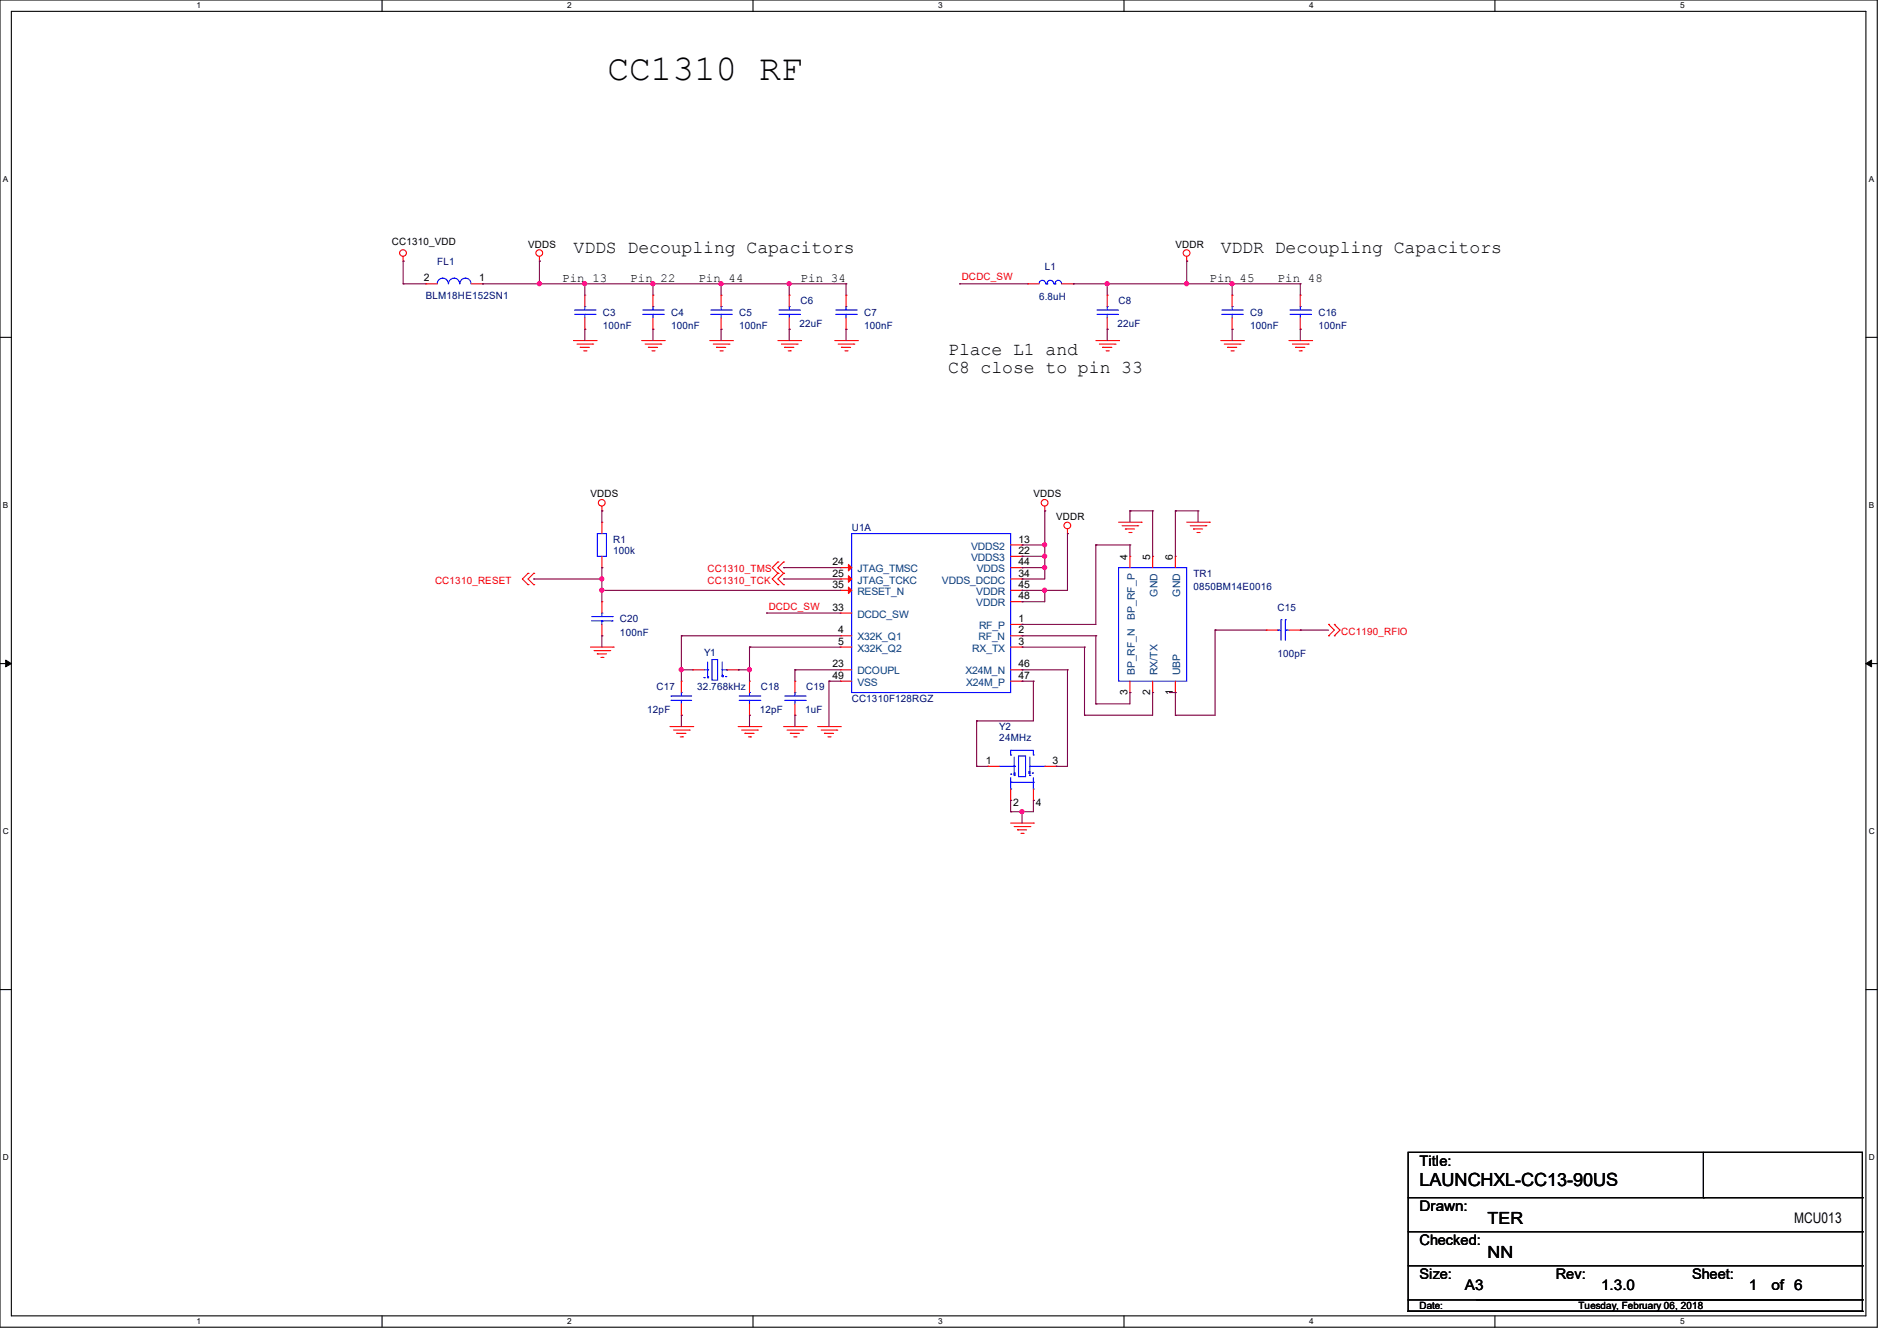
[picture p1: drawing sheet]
<svg xmlns="http://www.w3.org/2000/svg" width="297mm" height="210mm" viewBox="0 0 297 210" stroke-linecap="round" stroke-linejoin="round" font-family="sans-serif">
<path d="M0 0h293.9v207.9h-293.9zM1.8 1.8h290.3v204.3h-290.3z" fill="none" stroke="#000" stroke-width=".17"/>
<g fill="#fff">
<path d="M30.8 .2h.7v1.4h-.7z"/>
<path d="M30.8 206.2h.7v1.4h-.7z"/>
</g>
<path d="M59.8 0v1.8M59.8 206.1v1.8" fill="none" stroke="#000" stroke-width=".17"/>
<g fill="#fff">
<path d="M88.8 .2h.7v1.4h-.7z"/>
<path d="M88.8 206.2h.7v1.4h-.7z"/>
</g>
<path d="M117.9 0v1.8M117.9 206.1v1.8" fill="none" stroke="#000" stroke-width=".17"/>
<g fill="#fff">
<path d="M146.9 .2h.7v1.4h-.7z"/>
<path d="M146.9 206.2h.7v1.4h-.7z"/>
</g>
<path d="M176 0v1.8M176 206.1v1.8" fill="none" stroke="#000" stroke-width=".17"/>
<g fill="#fff">
<path d="M205 .2h.7v1.4h-.7z"/>
<path d="M205 206.2h.7v1.4h-.7z"/>
</g>
<path d="M234.1 0v1.8M234.1 206.1v1.8" fill="none" stroke="#000" stroke-width=".17"/>
<g fill="#fff">
<path d="M263.1 .2h.6v1.4h-.6z"/>
<path d="M263.1 206.2h.6v1.4h-.6z"/>
<path d="M.5 27.3h.8v1.4h-.8z"/>
<path d="M292.6 27.3h.8v1.4h-.8z"/>
<path d="M.5 78.4h.8v1.4h-.8z"/>
<path d="M292.6 78.4h.8v1.4h-.8z"/>
</g>
<path d="M0 52.8h1.8M292.1 52.8h1.8" fill="none" stroke="#000" stroke-width=".17"/>
<g fill="#fff">
<path d="M.5 129.5h.9v1.4h-.9z"/>
<path d="M292.6 129.5h.9v1.4h-.9z"/>
</g>
<path d="M0 103.9h1.8M292.1 103.9h1.8" fill="none" stroke="#000" stroke-width=".17"/>
<path d="M.9 103.4l.9 .5-.9 .5zM292.1 103.9l.9-.5v1z" fill="#000" stroke="#000" stroke-width=".16"/>
<g fill="#fff">
<path d="M.5 180.5h.9v1.4h-.9z"/>
<path d="M292.6 180.5h.9v1.4h-.9z"/>
</g>
<g fill="none" stroke="#000" stroke-width=".17">
<path d="M0 155h1.8M292.1 155h1.8M220.5 180.5h71.1v23.1h-71.1zM220.5 187.6h71.1M220.5 192.9h71.1M220.5 198.2h71.1M266.7 187.6h.1M266.7 180.5v7.1M291.6 187.6h.1M291.6 192.9h.1M291.6 198.2h.1M220.5 205.4h.1"/>
<path d="M220.5 203.6v1.8M220.5 205.4h71.1M231.1 203.6h55.2M286.3 203.6h.1M291.6 205.4h.1M291.6 203.6h.1M291.6 203.6v1.8"/>
</g>
<g fill="none" stroke="#f00" stroke-width=".17">
<path d="M63.1 40.9h.1M63.1 40.2v.7M66.7 44.4h.1M66.7 44.4h1.8M73.8 44.4h1.8M75.6 44.4h.1M84.5 40.9h.1M84.5 40.2v.7M89.8 53.3h3.5M90.3 53.9h2.5M90.8 54.4h.1M90.8 54.4h1.5"/>
<path d="M91.4 54.9h.3M91.6 46.2h.1M91.6 51.6h.1M91.6 46.2v1.8M91.6 49.8v1.8M91.7 54.9h.1M92.8 53.9h.1M93.3 53.3h.1M100.5 53.3h3.5M101 53.9h2.5M101.5 54.4h.1M101.5 54.4h1.5"/>
<path d="M102.1 54.9h.3M102.2 46.2h.1M102.2 51.6h.1M102.2 46.2v1.8M102.2 49.8v1.8M102.4 54.9h.1M103.5 53.9h.1M104 53.3h.1M111.1 53.3h3.6M111.7 53.9h2.4M112.2 54.4h.1M112.2 54.4h1.4"/>
<path d="M112.7 54.9h.4M112.9 46.2h.1M112.9 51.6h.1M112.9 46.2v1.8M112.9 49.8v1.8M113.1 54.9h.1M114.1 53.9h.1M114.7 53.3h.1M121.8 53.3h3.5M122.3 53.9h2.5M122.9 54.4h.1M122.9 54.4h1.4"/>
<path d="M123.4 54.9h.3M123.6 46.2h.1M123.6 51.6h.1M123.6 46.2v1.8M123.6 49.8v1.8M123.7 54.9h.1M124.8 53.9h.1M125.3 53.3h.1M130.7 53.3h3.5M131.2 53.9h2.5M131.7 54.4h.1M131.7 54.4h1.5"/>
<path d="M132.3 54.9h.3M132.5 46.2h.1M132.5 51.6h.1M132.5 46.2v1.8M132.5 49.8v1.8M132.6 54.9h.1M133.7 53.9h.1M134.2 53.3h.1M160.9 44.4h.1M160.9 44.4h1.8M166.2 44.4h1.8M168 44.4h.1"/>
<path d="M171.6 53.3h3.5M172.1 53.9h2.5M172.6 54.4h.1M172.6 54.4h1.5M173.2 54.9h.3M173.4 46.2h.1M173.4 51.6h.1M173.4 46.2v1.8M173.4 49.8v1.8M173.5 54.9h.1M174.6 53.9h.1M175.1 53.3h.1"/>
<path d="M185.8 40.9h.1M185.8 40.2v.7M191.1 53.3h3.6M191.7 53.9h2.4M192.2 54.4h.1M192.2 54.4h1.4M192.7 54.9h.4M192.9 46.2h.1M192.9 51.6h.1M192.9 46.2v1.8M192.9 49.8v1.8M193.1 54.9h.1"/>
<path d="M194.1 53.9h.1M194.7 53.3h.1M201.8 53.3h3.6M202.4 53.9h2.4M202.9 54.4h.1M202.9 54.4h1.4M203.4 54.9h.4M203.6 46.2h.1M203.6 51.6h.1M203.6 46.2v1.8M203.6 49.8v1.8M203.8 54.9h.1"/>
<path d="M204.8 53.9h.1M205.4 53.3h.1M94.2 79.3v.7M163.6 79.3v.7M82.7 89.8h.1M82.7 91.6h.1M82.7 89.8l-.9 .9 .9 .9M83.6 89.8h.1M83.6 91.6h.1M83.6 89.8l-.9 .9 .9 .9M94.2 80h.1M94.2 94.2h.1"/>
<path d="M94.2 99.6h.1M94.2 88.9h.1M94.2 81.8h.1M94.2 81.8v1.8M94.2 87.1v1.8M94.2 94.2v1.8M94.2 97.8v1.8M121.8 89.8h.1M121.8 91.6h.1M121.8 88h.1M121.8 89.8l-.9 .9 .9 .9M121.8 88l-.9 .9 .9 .9"/>
<path d="M122.7 89.8h.1M122.7 91.6h.1M122.7 88h.1M122.7 89.8l-.9 .9 .9 .9M122.7 88l-.9 .9 .9 .9M131.6 88.9h.1M131.6 90.7h.1M131.6 92.5h.1M131.6 96h.1M131.6 99.6h.1M131.6 88.9h1.7M131.6 90.7h1.7"/>
<path d="M131.6 92.5h1.7M131.6 96h1.7M131.6 99.6h1.7M158.2 88.9h1.8M158.2 90.7h1.8M158.2 92.5h1.8M158.2 85.3h1.8M158.2 87.1h1.8M158.2 94.2h1.8M158.2 97.8h1.8M158.2 99.6h1.8M160 85.3h.1"/>
<path d="M160 87.1h.1M160 88.9h.1M160 90.7h.1M160 92.5h.1M160 94.2h.1M160 97.8h.1M160 99.6h.1M163.6 80h.1M167.1 83.6h.1M167.1 82.8v.8M175.1 81.8h3.6M175.7 82.3h2.4"/>
<path d="M176.2 82.8h.1M176.2 82.8h1.4M176.7 83.4h.4M176.9 87.1h.1M176.9 87.1v1.8M177.1 83.4h.1M178.1 82.3h.1M178.7 81.8h.1M180.5 87.1h.1M180.5 87.1v1.8M184 87.1h.1M184 87.1v1.8"/>
<path d="M185.8 81.8h3.6M186.4 82.3h2.4M186.9 82.8h.1M186.9 82.8h1.4M187.4 83.4h.3M187.7 83.4h.1M188.8 82.3h.1M189.4 81.8h.1M198.2 98.7h.1M198.2 98.7h1.8M201.8 98.7h1.8M203.6 98.7h.1"/>
<path d="M208 97.8h.1M208 99.6h.1M208 97.8l.9 .9-.9 .9M208.9 97.8h.1M208.9 99.6h.1M208.9 97.8l.9 .9-.9 .9M92.5 101.3h3.5M93 101.9h2.5M93.5 102.4h.1M93.5 102.4h1.5M94.1 103h.3M94.4 103h.1"/>
<path d="M95.5 101.9h.1M96 101.3h.1M104.9 113.8h3.6M105.5 114.3h2.4M106 114.9h.1M106 114.9h1.4M106.5 115.4h.3M106.7 106.7h.1M106.7 112h.1M106.7 106.7v1.8M106.7 110.2v1.8M106.8 115.4h.1"/>
<path d="M107.9 114.3h.1M108.5 113.8h.1M108.5 104.9h.1M108.5 104.9h1.7M113.8 104.9h1.8M115.6 104.9h.1M115.6 113.8h3.5M116.1 114.3h2.5M116.6 114.9h.1M116.6 114.9h1.5M117.2 115.4h.3M117.3 106.7h.1"/>
<path d="M117.3 112h.1M117.3 106.7v1.8M117.3 110.2v1.8M117.5 115.4h.1M118.6 114.3h.1M119.1 113.8h.1M122.7 113.8h3.5M123.2 114.3h2.5M123.7 114.9h.1M123.7 114.9h1.5M124.3 115.4h.3M124.5 106.7h.1"/>
<path d="M124.5 112h.1M124.5 106.7v1.8M124.5 110.2v1.8M124.6 115.4h.1M125.7 114.3h.1M126.2 113.8h.1M128 113.8h3.6M128.6 114.3h2.4M129.1 114.9h.1M129.1 114.9h1.4M129.6 115.4h.4M130 115.4h.1"/>
<path d="M131 114.3h.1M131.6 113.8h.1M131.6 104.9h.1M131.6 106.7h.1M131.6 101.3h.1M131.6 101.3h1.7M131.6 104.9h1.7M131.6 106.7h1.7M158.2 101.3h1.8M158.2 104.9h1.8M158.2 106.7h1.8M160 101.3h.1"/>
<path d="M160 104.9h.1M160 106.7h.1M176.9 108.5h.1M176.9 106.7v1.8M180.5 108.5h.1M180.5 106.7v1.8M184 108.5h.1M184 106.7v1.8M154.7 120h.1M154.7 120h1.8M158.2 125.3h.1M158.2 128.9h3.6"/>
<path d="M158.2 123.6v1.7M158.8 129.5h2.4M159.3 130h.1M159.3 130h1.4M159.9 130.5h.3M160.2 130.5h.1M161.2 129.5h.1M161.8 128.9h.1M161.8 125.3h.1M161.8 123.6v1.7M163.6 120h1.8M165.4 120h.1"/>
<circle cx="63.1" cy="39.6" r=".52"/>
<circle cx="84.4" cy="39.6" r=".52"/>
<circle cx="185.8" cy="39.6" r=".52"/>
<circle cx="94.2" cy="78.7" r=".52"/>
<circle cx="163.6" cy="78.7" r=".52"/>
<circle cx="167.1" cy="82.3" r=".52"/>
</g>
<g fill="none" stroke="#00f" stroke-width=".17">
<path d="M68.5 44.4a.87 .87 0 0 1 .8-.8 .87 .87 0 0 1 .9 .8M70.2 44.4a.87 .87 0 0 1 .9-.8 .87 .87 0 0 1 .9 .8M72 44.4a.87 .87 0 0 1 .9-.8 .87 .87 0 0 1 .8 .8M90 49.2h3.2M90 48.6h3.2M91.6 49.2h.1M91.6 48h.1M91.6 48v.6M91.6 49.2v.6M93.2 49.2h.1M93.2 48.6h.1M100.6 49.2h3.2"/>
<path d="M100.6 48.6h3.2M102.2 49.2h.1M102.2 48h.1M102.2 48v.6M102.2 49.2v.6M103.8 49.2h.1M103.8 48.6h.1M111.3 49.2h3.2M111.3 48.6h3.2M112.9 49.2h.1M112.9 48h.1M112.9 48v.6"/>
<path d="M112.9 49.2v.6M114.5 49.2h.1M114.5 48.6h.1M122 49.2h3.2M122 48.6h3.2M123.6 49.2h.1M123.6 48h.1M123.6 48v.6M123.6 49.2v.6M125.2 49.2h.1M125.2 48.6h.1M130.9 49.2h3.2"/>
<path d="M130.9 48.6h3.2M132.5 49.2h.1M132.5 48h.1M132.5 48v.6M132.5 49.2v.6M134.1 49.2h.1M134.1 48.6h.1M163.7 44.4a.51 .51 0 0 0-.5-.5 .51 .51 0 0 0-.5 .5M163.7 44.4h.2M163.9 44.4h.1M165 44.4a.53 .53 0 0 0-.6-.5 .53 .53 0 0 0-.5 .5M165 44.4h.2"/>
<path d="M165.2 44.4h.1M166.2 44.4a.51 .51 0 0 0-.5-.5 .51 .51 0 0 0-.5 .5M171.7 49.2h3.3M171.7 48.6h3.3M173.4 49.2h.1M173.4 48h.1M173.4 48v.6M173.4 49.2v.6M175 49.2h.1M175 48.6h.1M191.3 49.2h3.2M191.3 48.6h3.2"/>
<path d="M192.9 49.2h.1M192.9 48h.1M192.9 48v.6M192.9 49.2v.6M194.5 49.2h.1M194.5 48.6h.1M202 49.2h3.2M202 48.6h3.2M203.6 49.2h.1M203.6 48h.1M203.6 48v.6M203.6 49.2v.6"/>
<path d="M205.2 49.2h.1M205.2 48.6h.1M92.6 97.2h3.2M92.6 96.6h3.2M93.5 83.6h1.5v3.5h-1.5zM94.2 97.2h.1M94.2 96h.1M94.2 96v.6M94.2 97.2v.6M95.8 97.2h.1M95.8 96.6h.1M133.3 83.6h24.9v24.9h-24.9z"/>
<path d="M175.1 88.9h10.7v17.8h-10.7zM200 98.7h.1M200 98.7h.6M200.6 97.1h.1M200.6 97.1v3.2M201.3 97.1h.1M201.3 98.7h.1M201.3 97.1v3.2M201.3 98.7h.5M105.1 109.7h.1M105.1 109h.1M105.1 109.7h3.2"/>
<path d="M105.1 109h3.2M106.7 109.7h.1M106.7 108.5h.1M106.7 108.5v.5M106.7 109.7v.5M110.2 106.1h.1M110.2 104.9h.6M110.8 104.9h.1M110.8 106h.1M110.8 106.1h.1M110.8 103.7v2.4M111.5 103.3h.9v3.2h-.9z"/>
<path d="M113.1 106h.1M113.1 105.8h.1M113.1 104.9h.7M113.1 103.7v2.3M113.6 106h.1M113.8 104.9h.1M115.7 109.7h3.3M115.7 109h3.3M117.3 109.7h.1M117.3 108.5h.1M117.3 108.5v.5M117.3 109.7v.5"/>
<path d="M119 109.7h.1M119 109h.1M122.9 109.7h3.2M122.9 109h3.2M124.5 109.7h.1M124.5 108.5h.1M124.5 108.5v.5M124.5 109.7v.5M126.1 109.7h.1M126.1 109h.1M158.2 117.5h.1M158.2 118.2h.1"/>
<path d="M158.2 117.5h3.6v.7M158.2 117.5v.7M158.8 118.6v2.9M159.5 118.4h1.1v3.2h-1.1zM161.2 118.6v2.9M161.8 118.2h.1M156.5 120h2.3M158.2 123.6h.1M158.2 121.2h.1M158.2 122.5h.1M158.2 122.5h3.6M158.2 121.8v1.8"/>
<path d="M158.8 120h.1M158.8 121.2h.1M158.8 121.1h.1M158.8 121.5h.1M161.1 121.1h.1M161.1 120.9h.1M161.2 121.5h.1M161.2 120h2.4M161.6 121.1h.1M161.8 122.5h.1M161.8 123.6h.1M161.8 121.8v1.8"/>
<path d="M163.6 120h.1"/>
</g>
<g fill="#f00" stroke="#f00" stroke-width=".17">
<path d="M132.8 88.4l.5 .5-.5 .5z"/>
<path d="M132.8 90.2l.5 .5-.5 .5z"/>
<path d="M132.8 91.9l.5 .6-.5 .5z"/>
</g>
<g fill="none" stroke="#800040" stroke-width=".17">
<path d="M63.1 44.4h.1M63.1 40.9h.1M63.1 44.4h3.6M63.1 40.9v3.5M75.6 44.4h.1M75.6 44.4h56.9M84.5 40.9h.1M84.5 44.4h.1M84.5 40.9v3.5M91.6 51.6h.1M91.6 44.4h.1M91.6 44.4v1.8"/>
<path d="M91.6 51.6v1.7M102.2 51.6h.1M102.2 44.4h.1M102.2 44.4v1.8M102.2 51.6v1.7M112.9 51.6h.1M112.9 44.4h.1M112.9 44.4v1.8M112.9 51.6v1.7M123.6 44.4h.1M123.6 51.6h.1M123.6 44.4v1.8"/>
<path d="M123.6 51.6v1.7M132.5 44.4h.1M132.5 51.6h.1M132.5 44.4v1.8M132.5 51.6v1.7M150.2 44.4h.1M150.2 44.4h10.7M168 44.4h.1M168 44.4h35.6M173.4 44.4h.1M173.4 51.6h.1M173.4 44.4v1.8"/>
<path d="M173.4 51.6v1.7M185.8 44.4h.1M185.8 40.9h.1M185.8 40.9v3.5M192.9 44.4h.1M192.9 51.6h.1M192.9 44.4v1.8M192.9 51.6v1.7M203.6 44.4h.1M203.6 51.6h.1M203.6 44.4v1.8M203.6 51.6v1.7"/>
<path d="M83.6 90.7h.1M83.6 90.7h10.6M94.2 88.9h.1M94.2 80h.1M94.2 99.6h.1M94.2 92.5h.1M94.2 90.7h.1M94.2 80v1.8M94.2 88.9v5.3M94.2 99.6v1.7M94.2 92.5h37.4M106.7 99.6h.1"/>
<path d="M106.7 99.6v7.1M106.7 99.6h24.9M120 96h.1M120 96h11.6M122.7 88.9h.1M122.7 90.7h.1M122.7 88.9h8.9M122.7 90.7h8.9M160 90.7h.1M160 85.3h.1M160 87.1h.1M160 88.9h.1"/>
<path d="M160 92.5h.1M160 94.2h.1M160 97.8h.1M160 99.6h.1M160 88.9h3.6M160 99.6h11.6M160 85.3h3.6M160 87.1h3.6M163.6 80h.1M163.6 85.3h.1M163.6 87.1h.1M163.6 88.9h.1"/>
<path d="M163.6 92.5h.1M163.6 80v10.7h-3.6M163.6 92.5v1.7h-3.6M167.1 83.6h.1M167.1 83.6v8.9h-7.1M171.6 85.3h.1M171.6 99.6h.1M171.6 85.3h5.3M171.6 85.3v12.5h-11.6M171.6 99.6v10.6M176.9 85.3h.1M176.9 80h.1"/>
<path d="M176.9 80v1.8M176.9 85.3v1.8M176.9 80h3.6M180.5 80h.1M180.5 80v7.1M184 80h.1M184 80v7.1M184 80h3.6M187.6 80h.1M187.6 80v1.8M190.2 98.7h.1M190.2 98.7h8"/>
<path d="M190.2 98.7v13.3h-6.2M203.6 98.7h.1M203.6 98.7h4.4M106.7 104.9h.1M106.7 112h.1M106.7 104.9h1.8M106.7 112v1.8M115.6 104.9h.1M115.6 104.9h1.7M117.3 101.3h.1M117.3 104.9h.1M117.3 112h.1"/>
<path d="M117.3 101.3h14.3M117.3 101.3v5.4M117.3 112v1.8M124.5 112h.1M124.5 104.9h.1M124.5 104.9h7.1M124.5 104.9v1.8M124.5 112v1.8M129.8 106.7h.1M129.8 106.7v7.1M129.8 106.7h1.8M152.9 112.9h.1"/>
<path d="M152.9 112.9v7.1M160 106.7h.1M160 104.9h.1M160 101.3h.1M160 104.9h7.1M160 101.3h9.8M160 106.7h1.8M161.8 106.7h.1M161.8 106.7v6.2h-8.9M167.1 104.9h.1M167.1 104.9v15.1h-1.7M169.8 101.3h.1"/>
<path d="M169.8 112h.1M169.8 101.3v10.7M171.6 110.2h.1M176.9 108.5h.1M176.9 108.5v1.7h-5.3M180.5 108.5h.1M180.5 108.5v3.5h-10.7M183.1 108.5h.1M183.1 108.5h.9M184 108.5h.1M184 112h.1M184 108.5v3.5"/>
<path d="M152.9 120h.1M152.9 120h1.8M158.2 125.3h.1M158.2 127.1h.1M158.2 125.3v1.8M160 127.1h.1M160 127.1v1.8M161.8 125.3h.1M161.8 125.3v1.8h-3.6M165.4 120h.1"/>
</g>
<g fill="#f0f" stroke="#f0f" stroke-width=".17">
<circle cx="192.9" cy="44.4" r=".32"/>
<circle cx="106.7" cy="104.9" r=".32"/>
<circle cx="117.3" cy="104.9" r=".32"/>
<circle cx="94.2" cy="92.4" r=".32"/>
<circle cx="163.6" cy="85.3" r=".32"/>
<circle cx="163.6" cy="87.1" r=".32"/>
<circle cx="163.6" cy="88.9" r=".32"/>
<circle cx="163.6" cy="92.4" r=".32"/>
<circle cx="123.5" cy="44.4" r=".32"/>
<circle cx="91.5" cy="44.4" r=".32"/>
<circle cx="112.9" cy="44.4" r=".32"/>
<circle cx="102.2" cy="44.4" r=".32"/>
<circle cx="84.4" cy="44.4" r=".32"/>
<circle cx="185.8" cy="44.4" r=".32"/>
<circle cx="173.3" cy="44.4" r=".32"/>
<circle cx="160" cy="127.1" r=".32"/>
<circle cx="94.2" cy="90.7" r=".32"/>
</g>
<text font-size="5.7" x="95.1" y="12.5">CC1310 RF</text>
<g font-size="2.8">
<text x="89.8" y="39.6">VDDS Decoupling Capacitors</text>
<text x="191.1" y="39.6">VDDR Decoupling Capacitors</text>
<text x="148.5" y="55.6">Place L1 and</text>
<text x="148.5" y="58.4">C8 close to pin 33</text>
<text x="222.2" y="185.7">LAUNCHXL-CC13-90US</text>
</g>
<g font-size="2.6">
<text x="232.9" y="191.7">TER</text>
<text x="232.9" y="197.1">NN</text>
</g>
<g font-size="2.3">
<text x="222.2" y="182.5">Title:</text>
<text x="222.3" y="189.7">Drawn:</text>
<text x="280.9" y="191.6">MCU013</text>
<text x="222.2" y="195">Checked:</text>
<text x="222.2" y="200.3">Size:</text>
<text x="229.4" y="202.1">A3</text>
<text x="243.6" y="200.3">Rev:</text>
<text x="250.7" y="202.1">1.3.0</text>
<text x="264.9" y="200.3">Sheet:</text>
<text x="273.8" y="202.1">1</text>
<text x="277.4" y="202.1">of 6</text>
</g>
<g font-size="1.9">
<text x="88" y="44.2">Pin 13</text>
<text x="98.7" y="44.2">Pin 22</text>
<text x="109.3" y="44.2">Pin 44</text>
<text x="125.3" y="44.2">Pin 34</text>
<text x="189.4" y="44.2">Pin 45</text>
<text x="200" y="44.2">Pin 48</text>
</g>
<g font-size="1.6">
<text x="61.3" y="38.4">CC1310_VDD</text>
<text x="82.7" y="38.8">VDDS</text>
<text x="184" y="38.8">VDDR</text>
<text x="66.3" y="44.1">2</text>
<text x="75" y="44.1">1</text>
<text x="92.5" y="77.9">VDDS</text>
<text x="161.8" y="77.9">VDDS</text>
<text x="165.4" y="81.4">VDDR</text>
<text x="130.3" y="88.5">24</text>
<text x="159.5" y="85">13</text>
<text x="159.5" y="86.7">22</text>
<text x="159.5" y="88.5">44</text>
<text x="176.5" y="87.7" transform="rotate(-90 176.5 87.7)">4</text>
<text x="180.1" y="87.7" transform="rotate(-90 180.1 87.7)">5</text>
<text x="183.6" y="87.7" transform="rotate(-90 183.6 87.7)">6</text>
<text x="130.3" y="90.3">25</text>
<text x="130.3" y="92.1">35</text>
<text x="130.3" y="95.6">33</text>
<text x="159.5" y="90.3">34</text>
<text x="159.5" y="92.1">45</text>
<text x="159.5" y="93.9">48</text>
<text x="131.2" y="99.2">4</text>
<text x="131.2" y="101">5</text>
<text x="159.5" y="101">3</text>
<text x="159.5" y="97.4">1</text>
<text x="159.5" y="99.2">2</text>
<text x="130.3" y="104.5">23</text>
<text x="130.3" y="106.3">49</text>
<text x="159.5" y="104.5">46</text>
<text x="159.5" y="106.3">47</text>
<text x="176.5" y="108.8" transform="rotate(-90 176.5 108.8)">3</text>
<text x="180.1" y="108.8" transform="rotate(-90 180.1 108.8)">2</text>
<text x="183.6" y="108.8" transform="rotate(-90 183.6 108.8)">1</text>
<text x="154.3" y="119.6">1</text>
<text x="164.8" y="119.6">3</text>
<text x="158.6" y="126.2">2</text>
<text x="162.2" y="126.2">4</text>
<text x="222.2" y="205">Date:</text>
<text x="247.1" y="205">Tuesday, February 06, 2018</text>
</g>
<g font-size="1.6" fill="#000080">
<text x="68.5" y="41.4">FL1</text>
<text x="66.7" y="46.8">BLM18HE152SN1</text>
<text x="125.3" y="47.7">C6</text>
<text x="162.7" y="46.9">6.8uH</text>
<text x="163.6" y="42.3">L1</text>
<text x="175.1" y="47.7">C8</text>
<text x="94.4" y="49.4">C3</text>
<text x="94.4" y="51.6">100nF</text>
<text x="105.1" y="49.4">C4</text>
<text x="105.1" y="51.6">100nF</text>
<text x="115.7" y="49.4">C5</text>
<text x="115.7" y="51.6">100nF</text>
<text x="125.2" y="51.2">22uF</text>
<text x="135.3" y="49.4">C7</text>
<text x="135.3" y="51.6">100nF</text>
<text x="175" y="51.2">22uF</text>
<text x="195.7" y="49.4">C9</text>
<text x="195.7" y="51.6">100nF</text>
<text x="206.4" y="49.4">C16</text>
<text x="206.4" y="51.6">100nF</text>
<text x="133.3" y="83.2">U1A</text>
<text x="96" y="85">R1</text>
<text x="96" y="86.8">100k</text>
<text x="186.9" y="90.3">TR1</text>
<text x="186.9" y="92.5">0850BM14E0016</text>
<text x="200" y="95.7">C15</text>
<text x="97.1" y="97.4">C20</text>
<text x="97.1" y="99.6">100nF</text>
<text x="110.2" y="102.8">Y1</text>
<text x="200" y="103">100pF</text>
<text x="101.3" y="111.7">12pF</text>
<text x="102.8" y="108.1">C17</text>
<text x="109.2" y="108.1">32.768kHz</text>
<text x="119" y="111.7">12pF</text>
<text x="119.1" y="108.1">C18</text>
<text x="126.1" y="111.7">1uF</text>
<text x="126.2" y="108.1">C19</text>
<text x="133.3" y="109.9">CC1310F128RGZ</text>
<text x="156.5" y="114.3">Y2</text>
<text x="156.5" y="116.1">24MHz</text>
</g>
<g font-size="1.6" fill="#f00">
<text x="150.6" y="43.9">DCDC_SW</text>
<text x="110.8" y="89.6">CC1310_TMS</text>
<text x="68.1" y="91.4">CC1310_RESET</text>
<text x="110.8" y="91.4">CC1310_TCK</text>
<text x="120.4" y="95.5">DCDC_SW</text>
<text x="210" y="99.4">CC1190_RFIO</text>
</g>
<g font-size="1.6" fill="#004080">
<text x="134.2" y="89.6">JTAG_TMSC</text>
<text x="152.1" y="86.1">VDDS2</text>
<text x="152.1" y="87.8">VDDS3</text>
<text x="152.9" y="89.6">VDDS</text>
<text x="134.2" y="91.4">JTAG_TCKC</text>
<text x="134.2" y="93.2">RESET_N</text>
<text x="147.5" y="91.4">VDDS_DCDC</text>
<text x="152.9" y="93.2">VDDR</text>
<text x="152.9" y="95">VDDR</text>
<text x="181.2" y="93.4" transform="rotate(-90 181.2 93.4)">GND</text>
<text x="184.8" y="93.4" transform="rotate(-90 184.8 93.4)">GND</text>
<text x="134.2" y="96.7">DCDC_SW</text>
<text x="134.2" y="100.3">X32K_Q1</text>
<text x="153.2" y="100.3">RF_N</text>
<text x="153.3" y="98.5">RF_P</text>
<text x="177.7" y="97.1" transform="rotate(-90 177.7 97.1)">BP_RF_P</text>
<text x="134.2" y="105.6">DCOUPL</text>
<text x="134.2" y="107.4">VSS</text>
<text x="134.2" y="102.1">X32K_Q2</text>
<text x="151.2" y="105.6">X24M_N</text>
<text x="151.3" y="107.4">X24M_P</text>
<text x="152.2" y="102.1">RX_TX</text>
<text x="177.7" y="105.8" transform="rotate(-90 177.7 105.8)">BP_RF_N</text>
<text x="181.2" y="105.8" transform="rotate(-90 181.2 105.8)">RX/TX</text>
<text x="184.8" y="105.8" transform="rotate(-90 184.8 105.8)">UBP</text>
</g>
<g font-size="1.3">
<text x="30.8" y="1.3">1</text>
<text x="88.8" y="1.3">2</text>
<text x="146.9" y="1.3">3</text>
<text x="205" y="1.3">4</text>
<text x="263.1" y="1.3">5</text>
<text x=".5" y="28.4">A</text>
<text x="292.6" y="28.4">A</text>
<text x=".5" y="79.5">B</text>
<text x="292.6" y="79.5">B</text>
<text x=".5" y="130.6">C</text>
<text x="292.6" y="130.6">C</text>
<text x=".5" y="181.7">D</text>
<text x="292.6" y="181.7">D</text>
<text x="30.8" y="207.4">1</text>
<text x="88.8" y="207.4">2</text>
<text x="146.9" y="207.4">3</text>
<text x="205" y="207.4">4</text>
<text x="263.1" y="207.4">5</text>
</g>
</svg>
